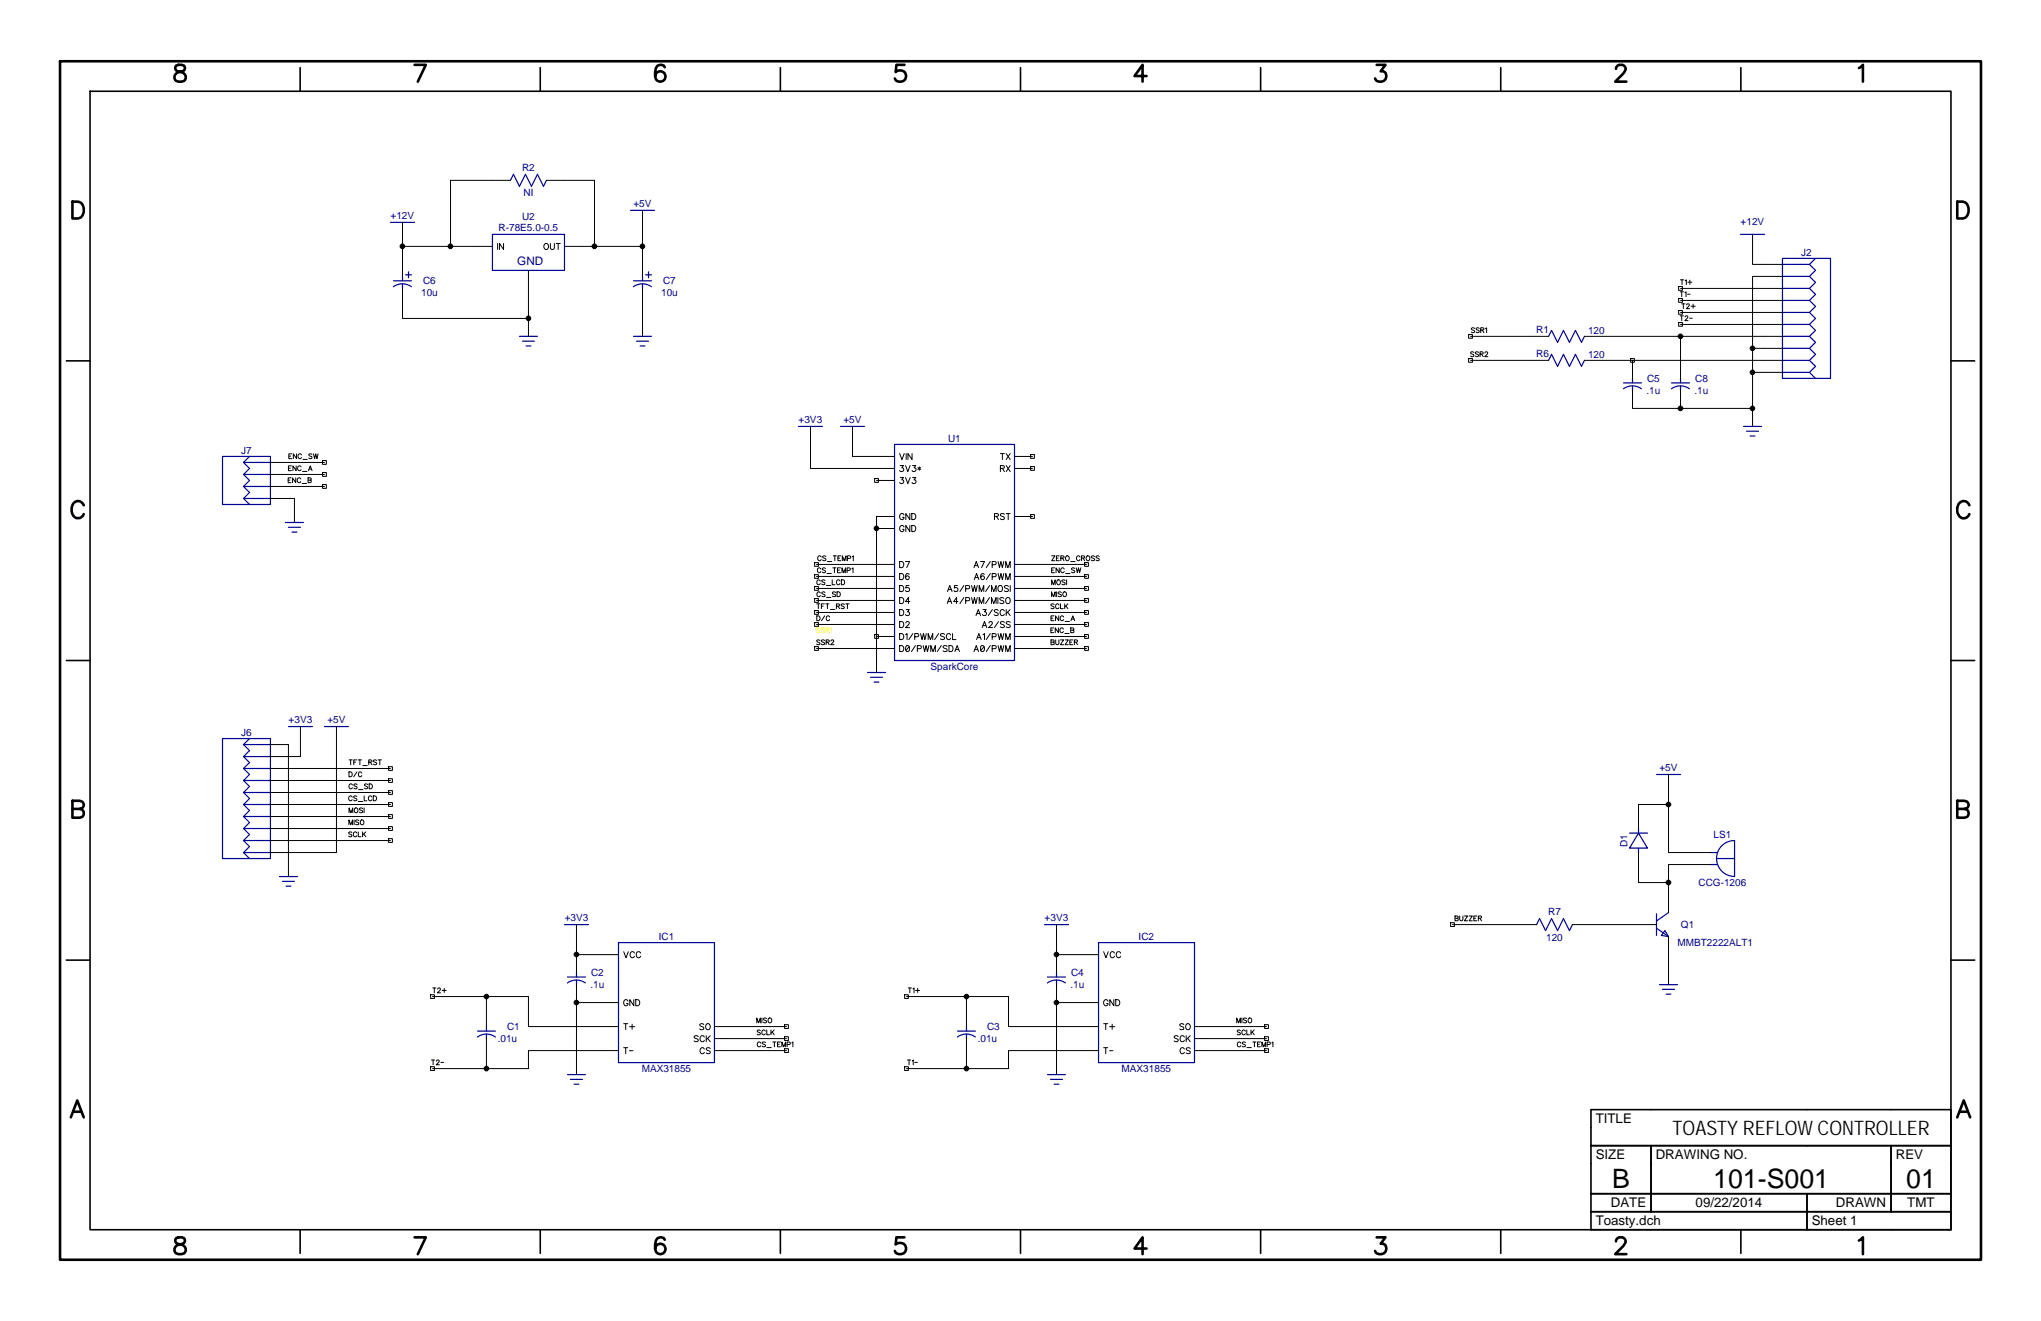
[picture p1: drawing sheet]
<svg xmlns="http://www.w3.org/2000/svg" width="432mm" height="279mm" viewBox="0 0 432 279" stroke-linecap="round" stroke-linejoin="round" font-family="sans-serif">
<path d="M0 0h431.8v279.4h-431.8z" fill="none" stroke="#fff" stroke-width=".21"/>
<g fill="none" stroke="#000" stroke-width=".21">
<path d="M108 38.1h-12.7v14M115.6 38.1h10.2v14M85.2 47v5.1M104.2 52.1h-19v6.4M105.3 51.5v1.3M106.5 51.5v1.3l-.8-1.3v1.3M111.8 57.2v13.9M115.2 51.7l.1-.1a.61 .61 0 0 1 .8 .5 .61 .61 0 0 1-.7 .7 .75 .75 0 0 1-.2-1.1zM116.4 51.5v.9l.4 .4 .4-.2 .1-1.1M117.7 51.5h.8M118.1 51.5v1.3M119.4 52.1h16.5"/>
<path d="M135.9 44.5v14M355.5 59.2h.7M355.9 59.2v1M356.5 59.4l.3-.2v1M357.1 59.7h.8M357.5 59.2v.9M370.8 49.6v6.3h6.3M377.1 58.5h-6.3v15.2M85.2 61v6.4h26.6M135.9 61v10.1M310.7 75.8h.8v.8h-.8zM310.7 70.8h.8v.7h-.8z"/>
<path d="M311.1 76.2h16.5M311.1 71.1h16.5M311.8 74.5l-.2-.1-.4 .1v.3l.6 .2v.3l-.2 .1-.5-.1M312 69.5l-.3-.2-.4 .2 .1 .2 .6 .4-.3 .3-.4-.2M312.8 74.5l-.3-.1-.3 .1v.3l.6 .2v.3l-.3 .1-.4-.1M312.9 69.5l-.2-.2-.4 .2 .1 .2 .5 .4-.2 .3-.4-.2M313.1 74.9l.6-.1 .1-.3-.7-.1v1M313.3 69.8h.6v-.4l-.6-.1v1.1M313.5 74.9l.3 .5M313.6 69.8l.3 .6M314.2 74.7l.1-.3 .4 .2-.6 .8h.7M314.3 69.5l.2-.2v1.1"/>
<path d="M335.2 71.1h20.3v8.9M345 75.8h.8v.8h-.8zM345.4 76.2v3.8M355.1 65.7h.8v.8h-.8zM355.1 68.2h.8v.8h-.8zM355.1 63.1h.8v.8h-.8zM355.1 60.6h.8v.8h-.8zM355.5 66.8h.7M355.5 61.7h.7M355.5 63.5h21.6M355.5 61h21.6M355.8 66.8v1"/>
<path d="M355.8 64.3h.7M355.8 61.7v1M356.1 64.3v1M356.4 61.9l.3-.2v1M356.5 67l.2-.2 .4 .2-.7 .8h.7M356.8 64.5l.2-.2 .4 .2-.6 .8h.7M357 62.2h.6M357.4 67.3h.6M357.8 64.8h.8M358.2 64.3v.9M377.1 78.8h-6.3v7.6M377.1 73.7h-6.3v5.1"/>
<path d="M377.1 76.2h-41.9M377.1 71.1h-21.6M377.1 66.1h-21.6M377.1 68.6h-21.6M57.2 97.8h11.4M61 99h.4M61.1 96.5h.4M61.7 98.5h-.7v1h.7M61.7 96h-.6v1h.6M62.7 98.5v1l-.7-1v1M62.7 96v1l-.6-1v1M63.7 98.8l-.2-.2a.48 .48 0 0 0-.5 .4 .48 .48 0 0 0 .5 .5l.2-.2"/>
<path d="M63.8 96.2a.37 .37 0 0 0-.4-.2 .37 .37 0 0 0-.3 .4v.2a.37 .37 0 0 0 .3 .4 .37 .37 0 0 0 .4-.2M64 99.7h.9M64.1 97.2h.9M65.3 99.5l.3-1 .4 1M65.4 99.2h.5M66 96.1l-.2-.1-.5 .1 .2 .3 .4 .2v.4l-.6-.1M66.3 96l.3 1 .2-1 .3 1 .2-1M68.2 99.9h.8v.9h-.8zM68.2 97.4h.8v.8h-.8zM171.5 90.2v8.9h17.8M180.4 90.2v6.3h8.9M190.3 95.9l.5 1.3 .5-1.3"/>
<path d="M190.5 98.5h.6l-.3 .5a.43 .43 0 0 1 .3 .6 .43 .43 0 0 1-.8-.1M191.6 98.5l.5 1.2 .5-1.2M191.7 95.9v1.3M193 95.9v1.3l-.9-1.3v1.3M193.1 98.5h.6l-.3 .5a.42 .42 0 0 1 .3 .6 .42 .42 0 0 1-.7-.1M194.2 98.9l.6 .4M194.5 98.7v.8M194.8 98.9l-.6 .4M211.6 99.1l.8-.1 .1-.3-.3-.2h-.6v1.2M211.6 95.9h.9M212.1 95.9v1.3M212.1 99.1l.4 .6"/>
<path d="M212.9 95.9l.8 1.3M212.9 98.5l.8 1.2M213.7 95.9l-.8 1.3M213.7 98.5l-.8 1.2M214.6 96.5h3.8M214.6 99.1h3.8M218 96.1h.8v.8h-.8zM218 98.7h.8v.8h-.8zM345.4 82.6v3.8h25.4M355.5 86.4h.1M355.5 82.6v3.8M370.8 86.4v3.8"/>
<path d="M57.2 105.4h5.1v5.1M61 101.6h.3M61.6 101.1h-.6v1h.6M62.6 101.1v1l-.7-1v1M63.6 101.3l-.1-.2a.48 .48 0 0 0-.6 .5 .48 .48 0 0 0 .6 .4l.1-.1M63.9 102.3h1M65.2 101.1l.6 .1v.2l-.2 .2 .2 .1-.1 .3-.5 .1zM65.2 101.6h.4M68.2 102.5h.8v.8h-.8zM68.6 102.9h-11.4M68.6 100.4h-11.4M172.3 119h.8v.8h-.8z"/>
<path d="M172.7 119.4h16.6M173.7 117.8v-.1a.48 .48 0 0 0-.7 .2 .48 .48 0 0 0 .2 .6l.3 .1 .2-.3M174.7 117.7l-.2-.1-.5 .1 .1 .3 .6 .3-.2 .3-.5-.2M175 118.8h1M176.3 117.6h.7M176.6 117.6v1M177.3 118h.4M177.9 117.6h-.6v1h.6M178.2 118.6v-1l.4 1 .4-1v1M179.3 118.1l.6-.1v-.3l-.6-.1v1M180.3 117.8l.2-.2v1M185 101.2h.8v.8h-.8z"/>
<path d="M185.4 111.8h3.9M185.4 101.6h3.9M189.3 109.2h-3.9v33M190.3 118.8h.5a.69 .69 0 0 1 .4 .6 .69 .69 0 0 1-.4 .7h-.5zM190.5 101h.6l-.3 .5a.43 .43 0 0 1 .3 .7 .43 .43 0 0 1-.8-.2M191.2 108.9l-.1-.2a.62 .62 0 0 0-.8 .5 .62 .62 0 0 0 .7 .7l.2-.5h-.3M191.2 111.5v-.2a.61 .61 0 0 0-.9 .3 .61 .61 0 0 0 .5 .8l.4-.2v-.2h-.3M191.6 101l.5 1.3 .5-1.3M191.6 118.8h.8l-.6 1.3M192.5 108.6v1.3l-.9-1.3v1.3M192.5 111.1v1.3l-.9-1.3v1.3M192.9 108.6h.4a.68 .68 0 0 1 .5 .7 .68 .68 0 0 1-.5 .6h-.4z"/>
<path d="M192.9 111.1h.4a.69 .69 0 0 1 .5 .7 .69 .69 0 0 1-.5 .6h-.4zM193.1 101h.6l-.3 .5a.42 .42 0 0 1 .3 .7 .42 .42 0 0 1-.7-.2M206.2 119.6h.6M207.4 118.8h.9l-.6 1.3M209.5 118.8l-.8 1.3M209.9 119.4h.7l.1-.5-.8-.1v1.3M210.4 109.2h.7l.1-.5-.8-.1v1.3M210.8 109.2l.4 .7M211.2 118.8l.3 1.3 .3-1.3 .3 1.3 .3-1.3M212.5 108.8l-.3-.2-.4 .1-.1 .4 .7 .2 .1 .4-.3 .2-.6-.2M212.9 108.6h.8M213.3 108.6v1.3"/>
<path d="M214.6 119.4h15.3M214.6 109.2h3.8M218 108.8h.8v.8h-.8zM222.5 117.6h.7l-.7 1h.7M223.5 118h.4M224.1 117.6h-.6v1h.6M224.4 118h.6l.1-.3-.7-.1v1M224.8 118l.3 .6M225.5 117.7l.1-.1a.5 .5 0 0 1 .6 .4 .5 .5 0 0 1-.5 .6 .6 .6 0 0 1-.2-.9zM226.5 118.8h.9M228.5 117.8l-.1-.1a.48 .48 0 0 0-.6 .2 .48 .48 0 0 0 .1 .6l.3 .1 .3-.3M228.8 118h.6v-.3l-.6-.1v1"/>
<path d="M229.1 118l.4 .6M229.5 119h.8v.8h-.8zM229.9 117.7l.1-.1a.5 .5 0 0 1 .6 .4 .5 .5 0 0 1-.5 .6 .6 .6 0 0 1-.2-.9zM231.6 117.7l-.3-.1-.4 .1 .1 .3 .6 .3-.3 .3-.4-.2M232.6 117.7l-.3-.1-.4 .1 .1 .3 .6 .3-.3 .3-.4-.2M172.3 136.8h.8v.8h-.8zM172.3 121.5h.8v.8h-.8zM172.3 124.1h.8v.8h-.8zM172.3 126.6h.8v.8h-.8zM172.3 131.7h.8v.8h-.8zM172.3 129.1h.8v.8h-.8zM172.7 137.2h16.6"/>
<path d="M172.7 121.9h16.6M172.7 127h16.6M172.7 129.5h16.6M172.7 124.5h16.6M172.7 132.1h16.6M172.8 127.7h.7M172.8 130.3h.3a.54 .54 0 0 1 .4 .5 .54 .54 0 0 1-.4 .5h-.3zM173.1 127.7v1M173.5 135.5l-.6-.1-.1 .3 .5 .2 .1 .3-.4 .2-.2-.2M173.5 122.9l-.3-.3a.57 .57 0 0 0-.4 .6 .57 .57 0 0 0 .4 .5l.3-.3M173.5 125.4a.37 .37 0 0 0-.4-.2 .37 .37 0 0 0-.3 .4l.1 .5 .2 .1 .4-.2M173.7 120.4a.37 .37 0 0 0-.5-.3 .37 .37 0 0 0-.3 .4 .42 .42 0 0 0 .2 .5 .42 .42 0 0 0 .5 0l.1-.1"/>
<path d="M173.8 128.2h.4M174.4 127.7h-.6v1M174.5 135.5l-.6-.1-.1 .3 .5 .2 .1 .3-.4 .2-.2-.2M174.5 130.3l-.7 1M174.5 122.8l-.2-.2-.5 .2 .1 .2 .6 .4-.2 .3-.5-.2M174.5 125.3l-.2-.1-.4 .1 .1 .3 .5 .3-.2 .3-.4-.1M174.6 120.2l-.2-.1-.4 .1 .1 .3 .5 .2v.3l-.2 .1-.4-.1M174.7 127.7h.7M174.8 135.8l.6-.1v-.3l-.6-.1v1.1M174.8 123.8h1M174.9 126.4h.9M175 121.3h.9"/>
<path d="M175 127.7v1M175.1 135.8l.4 .6M175.5 130.5a.37 .37 0 0 0-.4-.2 .37 .37 0 0 0-.3 .4 .41 .41 0 0 0 .1 .5 .41 .41 0 0 0 .6-.1v-.1M175.7 128.9h.9M175.8 135.6l.2-.3 .4 .2-.7 .9h.7M176.1 122.6v1.1h.6M176.2 120.1h.7M176.5 120.1v1M176.8 125.3l-.3-.1-.3 .1v.3l.5 .2 .1 .3-.3 .1-.4-.1M177 128.2h.5l.1-.3-.2-.2h-.4v1M177.1 125.2h.3a.54 .54 0 0 1 .4 .5 .54 .54 0 0 1-.4 .5h-.3zM177.2 120.6h.4"/>
<path d="M177.3 128.2l.3 .5M177.7 122.9a.37 .37 0 0 0-.4-.3 .37 .37 0 0 0-.3 .4 .42 .42 0 0 0 .1 .6 .42 .42 0 0 0 .6-.1v-.1M177.8 120.1h-.6v1h.6M178 122.6h.4a.56 .56 0 0 1 .3 .6 .56 .56 0 0 1-.3 .5h-.4zM178.1 121.1v-1l.4 1 .4-1v1M178.6 127.9l-.2-.2-.4 .1v.3l.4 .1 .2 .4-.4 .1-.3-.1M178.9 127.7h.7M179.2 120.7l.6-.1 .1-.4-.7-.1v1M179.3 127.7v1M180.2 120.3l.3-.2v1M185 134.2h.8v.8h-.8zM185.4 134.6h3.9"/>
<path d="M190.3 136.5h.5a.68 .68 0 0 1 .4 .7 .68 .68 0 0 1-.4 .6h-.5zM190.3 134h.5a.68 .68 0 0 1 .4 .6 .68 .68 0 0 1-.4 .7h-.5zM190.3 131.5h.5a.68 .68 0 0 1 .4 .6 .68 .68 0 0 1-.4 .6h-.5zM190.3 128.9h.5a.68 .68 0 0 1 .4 .7 .68 .68 0 0 1-.4 .6h-.5zM190.3 126.4h.5a.68 .68 0 0 1 .4 .6 .68 .68 0 0 1-.4 .7h-.5zM190.3 123.8h.5a.68 .68 0 0 1 .4 .7 .68 .68 0 0 1-.4 .6h-.5zM190.3 121.3h.5a.69 .69 0 0 1 .4 .7 .69 .69 0 0 1-.4 .6h-.5zM191.6 134.3l.3-.3v1.3M191.6 131.8l.2-.3h.3l.3 .3-.8 .9h.8M191.7 128.9h.7l-.4 .5a.42 .42 0 0 1 .3 .7 .42 .42 0 0 1-.7-.1M191.8 136.6l.1-.1a.66 .66 0 0 1 .5 .7 .66 .66 0 0 1-.5 .6 .8 .8 0 0 1-.1-1.2zM192.3 123.8h-.6l-.1 .6a.45 .45 0 0 1 .7 0 .45 .45 0 0 1-.1 .7 .45 .45 0 0 1-.6-.2"/>
<path d="M192.3 121.5v-.1a.63 .63 0 0 0-.8 .4 .63 .63 0 0 0 .4 .8 .4 .4 0 0 0 .5-.4 .4 .4 0 0 0-.4-.4 .4 .4 0 0 0-.4 .4M192.4 136.8l-.8 .8M192.5 127.2h-.9l.6-.8v1.3M193.1 134l-.8 1.3M193.5 134.7l.7-.1 .1-.5-.8-.1v1.3M193.7 136.5l-.9 1.3M194.1 137.2h.7l.1-.4-.3-.3h-.5v1.3M194.8 134l.3 1.3 .3-1.3 .3 1.3 .3-1.3M195.3 136.5l.3 1.3 .3-1.3 .3 1.3 .3-1.3M196.4 135.3v-1.3l.4 1.3 .5-1.3v1.3M196.9 137.8v-1.3l.5 1.3 .5-1.3v1.3M198.6 134l-.9 1.3"/>
<path d="M199.1 136.5l-.8 1.3M199.8 134.2l-.1-.1a.53 .53 0 0 0-.7 .2l.8 .6v.2l-.3 .2-.5-.2M200.4 136.7l-.1-.1a.53 .53 0 0 0-.8 .2l.9 .7v.1l-.3 .2-.6-.2M200.4 127.7l.5-1.3 .5 1.3M200.4 125.1l.5-1.3 .5 1.3M200.6 127.2h.6M200.6 124.7h.7M200.8 136.5h.4a.68 .68 0 0 1 .4 .7 .68 .68 0 0 1-.4 .6h-.4zM201.1 134.3a.47 .47 0 0 0-.5-.3 .47 .47 0 0 0-.4 .5 .53 .53 0 0 0 .2 .7 .53 .53 0 0 0 .7-.1v-.1M201.5 134v1.3h.7M202 137.8l.5-1.3 .5 1.3M202.2 137.4h.6"/>
<path d="M202.5 123.8h-.5l-.1 .6a.45 .45 0 0 1 .7 0 .45 .45 0 0 1-.1 .7 .45 .45 0 0 1-.7-.2M202.7 127.2h-.9l.6-.8v1.3M203.9 126.4l-.8 1.3M203.9 123.8l-.8 1.3M204.3 127.1l.7-.1 .1-.5-.8-.1v1.3M204.3 124.5h.7l.1-.5-.8-.2v1.3M205.5 126.4l.3 1.3 .4-1.3 .3 1.3 .3-1.3M205.5 123.8l.3 1.3 .4-1.3 .3 1.3 .3-1.3M206.1 120.1l.4-1.3 .5 1.3M206.1 137.8l.4-1.3 .5 1.3M206.1 122.6l.5-1.3 .5 1.3M206.2 137.4h.6"/>
<path d="M206.3 122.2h.6M206.5 130.2l.5-1.3 .5 1.3M206.6 135.3l.5-1.3 .5 1.3M206.7 129.8h.6M206.8 134.9h.6M207.2 127.7v-1.3l.4 1.3 .5-1.3v1.3M207.2 125.1v-1.3l.4 1.3 .5-1.3v1.3M207.6 136.6l.2-.1a.66 .66 0 0 1 .5 .7 .66 .66 0 0 1-.5 .6l-.3-.2zM207.8 132.7l.5-1.2 .5 1.2M208 128.9h.6l-.3 .5a.42 .42 0 0 1 .3 .7 .42 .42 0 0 1-.7-.1M208 134.3l.3-.3v1.3M208 132.3h.6"/>
<path d="M208.2 121.5v-.1a.63 .63 0 0 0-.8 .4 .63 .63 0 0 0 .5 .8 .4 .4 0 0 0 .4-.4 .4 .4 0 0 0-.4-.4 .4 .4 0 0 0-.4 .4M208.2 136.8l-.7 .8M209.2 131.8l.1-.3h.4l.3 .3-.9 .9h.9M209.4 126.4l-.9 1.3M209.4 123.8l-.9 1.3M209.5 134l-.8 1.3M209.5 121.3l-.8 1.3M209.5 136.5l-.8 1.3M209.8 127.7v-1.3l.4 1.3 .5-1.3v1.3M209.8 125.1v-1.3l.4 1.3 .5-1.3v1.3M209.9 134.7l.7-.1 .1-.5-.8-.1v1.3M209.9 122l.7-.1 .1-.5-.8-.1v1.3"/>
<path d="M209.9 137.2h.7l.2-.4-.3-.3h-.6v1.3M210 128.9l-.9 1.3M211.1 126.4v1.3M211.2 134l.3 1.3 .3-1.3 .3 1.3 .3-1.3M211.2 121.3l.3 1.3 .3-1.3 .3 1.3 .3-1.3M211.2 136.5l.3 1.3 .3-1.3 .3 1.3 .3-1.3M211.2 129.1l-.3-.2-.6 .2 .2 .3 .7 .4v.2l-.3 .2-.6-.2M211.2 131.5l-.8 1.2M211.4 123.9a.6 .6 0 0 1 .7 .6 .6 .6 0 0 1-.7 .6l-.3-.4zM212.4 126.6l-.3-.2-.6 .2 .1 .3 .8 .4v.2l-.3 .2-.6-.2M212.5 129.2a.47 .47 0 0 0-.5-.3 .47 .47 0 0 0-.4 .5 .59 .59 0 0 0 .3 .8l.4-.1 .2-.2M212.5 131.7l-.3-.2h-.4l-.1 .4 .7 .3 .1 .4-.3 .1-.6-.1"/>
<path d="M212.8 135.3v-1.3l.4 1.3 .5-1.3v1.3M212.8 120.1v-1.3l.4 1.3 .5-1.3v1.3M212.8 122.6v-1.3l.4 1.3 .5-1.3v1.3M212.8 137.8v-1.3l.4 1.3 .5-1.3v1.3M212.9 126.6l.1-.2a.6 .6 0 0 1 .7 .6 .6 .6 0 0 1-.7 .6l-.2-.4zM212.9 128.9v1.3M213.2 129.5l.5 .7M213.3 124l-.3-.2-.5 .2 .1 .3 .7 .5v.1l-.3 .2-.5-.2M213.7 131.7l-.1-.2a.53 .53 0 0 0-.7 .2l.8 .7v.2l-.3 .1-.5-.1M213.7 123.8v1.3M213.7 128.9l-.8 .9M214.6 137.2h15.3"/>
<path d="M214.6 121.9h15.3M214.6 127h15.3M214.6 129.5h15.3M214.6 124.5h15.3M214.6 132.1h15.3M214.6 134.6h15.3M222.3 133.3h.4M222.4 130.7h.4M222.4 135.3l.6 .1v.3l-.2 .1 .2 .2-.1 .3-.5 .1zM222.4 135.8h.4M222.5 126.2v-1l.3 1 .4-1v1M222.5 123.7v-1.1l.4 1.1 .3-1.1v1.1"/>
<path d="M222.5 120.6h.4M222.9 132.8h-.6v1h.6M223 130.3h-.6v1h.6M223 127.9l-.2-.2-.4 .1v.3l.4 .1 .2 .4-.4 .1-.3-.1M223.1 120.1h-.6v1h.6M223.4 135.3v.9l.2 .2 .4-.2v-.9M223.5 125.2v1M223.7 122.8l.1-.1a.5 .5 0 0 1 .6 .4 .5 .5 0 0 1-.5 .6 .6 .6 0 0 1-.2-.9zM223.9 132.8v1l-.7-1v1M224 130.3v1l-.7-1v1M224 128a.37 .37 0 0 0-.4-.3 .37 .37 0 0 0-.3 .4 .42 .42 0 0 0 .2 .6 .42 .42 0 0 0 .5-.1v-.1M224.1 120.1v1l-.7-1v1"/>
<path d="M224.3 135.3h.7l-.7 1.1h.7M224.4 127.7v1h.6M224.5 125.3l-.2-.1-.4 .1 .1 .3 .5 .3-.2 .3-.4-.1M225 125.3v-.1a.45 .45 0 0 1 .6 .5 .45 .45 0 0 1-.6 .4zM225 133.1l-.2-.3a.48 .48 0 0 0-.6 .5 .48 .48 0 0 0 .6 .5l.2-.2M225 130.5a.37 .37 0 0 0-.4-.2 .37 .37 0 0 0-.3 .4 .41 .41 0 0 0 .1 .5 .41 .41 0 0 0 .6-.1v-.1M225.1 120.4v-.2a.48 .48 0 0 0-.7 .2 .48 .48 0 0 0 .2 .7h.3l.2-.2M225.3 127.7v1M225.3 134h.9M225.3 122.8l-.2-.2-.4 .1v.3l.6 .3v.2l-.2 .2-.4-.2M225.3 131.4h1M225.3 135.3h.7l-.7 1.1h.7"/>
<path d="M225.4 121.3h1M225.5 128.2l.4 .5M225.7 122.6v1.1M225.9 127.7l-.6 .7M226.3 135.8h.4M226.5 132.8l.7 .1v.3l-.3 .1 .3 .2-.1 .3h-.6zM226.5 133.3h.4M226.6 131.3l.4-1 .4 1M226.7 130.9h.5M227 135.3h-.7v1.1h.7M227.3 135.8l.6-.1v-.3l-.6-.1v1.1M227.4 120.2l-.3-.1-.3 .1v.3l.5 .2 .1 .3-.3 .1-.4-.1"/>
<path d="M227.6 135.8l.4 .6M227.7 120.1l.2 1 .3-1 .2 1 .3-1M229.5 136.8h.8v.8h-.8zM229.5 126.6h.8v.8h-.8zM229.5 129.1h.8v.8h-.8zM229.5 124.1h.8v.8h-.8zM229.5 134.2h.8v.8h-.8zM229.5 131.7h.8v.8h-.8zM229.5 121.5h.8v.8h-.8zM57.2 157.5h3.8v27.9M63.6 153.7v6.3h-6.4M71.2 153.7v26.6h-14"/>
<path d="M73.8 174.4v-1l.4 1 .4-1v1M73.8 163.3h.4a.56 .56 0 0 1 .3 .5 .56 .56 0 0 1-.3 .5h-.4zM73.9 160.7h.6M73.9 171.9v-1l.4 1 .3-1v1M74.2 160.7v1.1M74.4 176.1l-.2-.1h-.4l.1 .4 .4 .1 .1 .3-.4 .2-.2-.2M74.5 168.6l-.1-.1a.48 .48 0 0 0-.6 .1 .48 .48 0 0 0 .2 .7l.3 .1 .2-.3M74.5 166.1v-.2a.48 .48 0 0 0-.7 .2 .48 .48 0 0 0 .2 .7h.3l.2-.2M74.8 161.2h.4M74.9 173.4v1M75 171l.1-.1a.46 .46 0 0 1 .6 .5 .46 .46 0 0 1-.7 .4zM75.5 160.7h-.7v1.1"/>
<path d="M75.5 163.3l-.7 1M75.5 176.2l-.1-.2a.48 .48 0 0 0-.7 .5 .48 .48 0 0 0 .7 .4l.1-.2M75.5 168.5l-.3-.2-.4 .2 .1 .2 .6 .4-.3 .3-.4-.2M75.5 165.9l-.2-.1-.4 .1 .1 .3 .5 .3-.2 .3-.4-.1M75.8 160.7h.7M75.8 176v1h.6M75.8 169.5h.9M75.9 167h.9M75.9 173.6l-.3-.2-.3 .1v.3l.4 .1 .2 .4-.4 .1-.3-.1M76.1 160.7v1.1M76.3 173.6a.44 .44 0 0 1 .7 .3 .44 .44 0 0 1-.7 .4zM76.5 163.5l-.3-.3a.57 .57 0 0 0-.4 .6 .57 .57 0 0 0 .4 .5l.3-.3"/>
<path d="M76.7 176v1M76.7 171l-.2-.1-.5 .1 .1 .3 .6 .3-.2 .3-.5-.1M76.8 161.9h.9M76.9 176.4l.5 .6M77 170.9v1M77 168.3v1.1h.6M77.4 176l-.7 .6M77.8 165.9l-.3-.1-.3 .1v.3l.5 .2 .1 .3-.3 .1-.4-.1M78 161.2h.6l.1-.4-.7-.1v1.1M78.1 165.8h.3a.56 .56 0 0 1 .4 .5 .56 .56 0 0 1-.4 .5h-.3zM78.4 161.2l.3 .6M78.7 168.6l-.1-.1a.48 .48 0 0 0-.7 .1 .48 .48 0 0 0 .2 .7l.3 .1 .3-.3"/>
<path d="M79 168.3h.3a.55 .55 0 0 1 .4 .6 .55 .55 0 0 1-.4 .5h-.3zM79.7 160.9l-.3-.2-.4 .2 .1 .2 .6 .4-.3 .3-.4-.2M80 160.7h.7M80.3 160.7v1.1M82.2 174.8h.8v.8h-.8zM82.2 177.4h.8v.8h-.8zM82.2 172.3h.8v.8h-.8zM82.2 169.8h.8v.8h-.8zM82.2 167.2h.8v.8h-.8zM82.2 164.7h.8v.8h-.8zM82.2 162.2h.8v.7h-.8zM82.6 175.2h-25.4"/>
<path d="M82.6 177.8h-25.4M82.6 172.7h-25.4M82.6 170.2h-25.4M82.6 167.6h-25.4M82.6 165.1h-25.4M82.6 162.5h-25.4M346.6 175.2v-5h6.4v10.1h8.9M353 163.8v6.4M122 195.6v10.1M223.5 195.6v10.1M306.9 195.2h.8v.8h-.8zM307.3 195.6h17.8"/>
<path d="M307.8 193.7l.7 .1v.2l-.2 .2 .2 .2-.1 .3-.6 .1zM307.8 194.2h.5M308.8 193.7v.8l.3 .3 .4-.2v-.9M309.8 193.7h.7l-.7 1.1h.7M310.8 193.7h.7l-.7 1.1h.7M311.8 194.2h.4M312.4 193.7h-.6v1.1h.6M312.8 194.2h.5l.1-.4-.6-.1v1.1M313.1 194.2l.3 .6M332.7 195.6h17.8M346.6 180.3v6.4h6.4v6.3M353 198.1v10.2"/>
<path d="M361.9 182.9h-8.9v3.8M91.1 210.4h.8v.8h-.8zM91.5 210.8h11.4M91.5 209h.7M91.9 209v1M92.6 209.2l.2-.2 .4 .2-.7 .8h.7M93.5 209.5h.9M94 209v.9M102.9 219.7v6.3h8.9v-3.8h19.1M122 201.9h8.9M122 208.3v3.7M122 212h.1"/>
<path d="M130.9 212h-8.9v15.3M130.9 217.1h-19.1v-6.3h-8.9v6.3M132 216.5h.8M132 201.3l.4 1.3 .5-1.3M132.4 216.5v1.3M132.9 211.8l-.2-.3a.6 .6 0 0 0-.8 .6 .6 .6 0 0 0 .8 .6l.2-.5h-.4M133.2 217.1h1.1M133.7 216.6v1.1M134.1 211.4v1.3l-.9-1.3v1.3M134.2 201.6v-.1a.6 .6 0 0 0-.9 .2 .6 .6 0 0 0 .3 .8l.3 .1 .3-.4M134.5 211.4h.4a.69 .69 0 0 1 .5 .7 .69 .69 0 0 1-.5 .6h-.4zM135.5 201.6v-.1a.61 .61 0 0 0-.9 .3 .61 .61 0 0 0 .5 .8l.4-.4"/>
<path d="M147.7 219.2l-.1-.1a.53 .53 0 0 0-.8 .2l.9 .7v.2l-.3 .1-.5-.1M148.9 216.7l-.3-.2-.6 .2 .2 .3 .7 .3v.3l-.2 .2h-.3l-.4-.2M149 219.4a.47 .47 0 0 0-.5-.3 .47 .47 0 0 0-.4 .4 .53 .53 0 0 0 .2 .7 .53 .53 0 0 0 .6 0l.1-.2M149.4 219.1v1.2M149.5 216.6a.6 .6 0 0 1 .8 .6 .6 .6 0 0 1-.8 .5l-.2-.4zM149.7 219.6l.6 .7M150.3 219.1l-.9 .8M151.2 217.1h15.2M151.2 219.7h15.2M160.1 216.3v-1l.4 1 .4-1v1M160.9 218l-.3-.2-.3 .1v.3l.4 .2 .2 .3-.5 .2-.2-.2M161.2 215.3v1"/>
<path d="M161.9 218.1a.37 .37 0 0 0-.4-.3 .37 .37 0 0 0-.3 .4 .42 .42 0 0 0 .1 .6 .42 .42 0 0 0 .6-.1v-.1M162.2 215.5l-.3-.2-.4 .2 .1 .2 .6 .3-.3 .3-.4-.1M162.2 217.8v1.1h.6M162.6 215.5l.1-.1a.46 .46 0 0 1 .6 .5 .46 .46 0 0 1-.7 .3zM163.1 217.8v1.1M163.4 218.3l.4 .6M163.8 217.8l-.7 .7M166 216.7h.8v.8h-.8zM166 219.3h.8v.8h-.8zM191.4 210.4h.8v.8h-.8zM191.8 210.8h12.7M192.2 209h.6"/>
<path d="M192.5 209v1M193.1 209.2l.3-.2v1M193.7 209.5h.9M194.1 209v.9M204.5 219.7v6.3h8.9v-3.8h19M223.5 212h.1M223.5 208.3v3.7M223.5 201.9h8.9M232.4 212h-8.9v15.3M232.4 217.1h-19v-6.3h-8.9v6.3M233.5 201.3l.5 1.3 .5-1.3M233.5 216.5h.9"/>
<path d="M233.9 216.5v1.3M234.4 211.8a.48 .48 0 0 0-.5-.4 .48 .48 0 0 0-.4 .5 .62 .62 0 0 0 .6 .8l.3-.5h-.3M234.7 217.1h1.1M235.3 216.6v1.1M235.6 211.4v1.3l-.8-1.3v1.3M235.8 201.6l-.1-.1a.6 .6 0 0 0-.8 .2 .6 .6 0 0 0 .2 .8l.4 .1 .3-.4M236.1 211.4h.4a.69 .69 0 0 1 .4 .7 .69 .69 0 0 1-.4 .6h-.4zM237.1 201.6l-.1-.1a.56 .56 0 0 0-.9 .4 .56 .56 0 0 0 .9 .5l.1-.2M249.3 219.2l-.1-.1a.53 .53 0 0 0-.8 .2l.9 .7v.2l-.3 .1-.6-.1M250.4 216.7l-.3-.2-.5 .2 .1 .3 .6 .3 .1 .1-.1 .3-.4 .1-.3-.2M250.6 219.4a.47 .47 0 0 0-.6-.3 .47 .47 0 0 0-.3 .4 .53 .53 0 0 0 .1 .7 .53 .53 0 0 0 .7 0l.1-.2M251 216.7l.1-.1a.62 .62 0 0 1 .8 .5 .62 .62 0 0 1-.7 .7 .76 .76 0 0 1-.2-1.1z"/>
<path d="M251 219.1v1.2M251.3 219.6l.5 .7M251.8 219.1l-.8 .8M252.7 217.1h15.2M252.7 219.7h15.2M261.6 216.3v-1l.4 1 .4-1v1M262.4 218l-.2-.2-.4 .1v.3l.4 .2 .2 .3-.4 .2-.3-.2M262.7 215.3v1M263.5 218.1a.37 .37 0 0 0-.5-.3 .37 .37 0 0 0-.3 .4 .42 .42 0 0 0 .2 .6 .42 .42 0 0 0 .5-.1l.1-.1M263.7 215.5l-.2-.2-.4 .1v.3l.6 .2v.3l-.2 .1-.4-.1M263.8 217.8v1.1h.6M264.1 215.5a.45 .45 0 0 1 .7 .3 .45 .45 0 0 1-.7 .4z"/>
<path d="M264.7 217.8v1.1M264.9 218.3l.4 .6M265.3 217.8l-.6 .7M267.5 216.7h.9v.8h-.9zM267.5 219.3h.9v.8h-.9zM91.1 225.6h.8v.8h-.8zM91.3 224.2h.7M91.5 226h11.4M91.6 224.2v1M92.3 224.5l.2-.3 .4 .2-.6 .8h.7M93.3 224.7h.6M132 221.6h.8"/>
<path d="M132.4 221.6v1.3M133.2 222.2h.7M149 221.9a.47 .47 0 0 0-.5-.3 .47 .47 0 0 0-.4 .5 .53 .53 0 0 0 .2 .7 .53 .53 0 0 0 .6-.1l.1-.1M150.3 221.8l-.2-.1a.51 .51 0 0 0-.7 .1l.1 .3 .8 .4v.2l-.3 .2-.6-.2M151.2 222.2h15.2M161 220.6l-.2-.2a.46 .46 0 0 0-.6 .5 .46 .46 0 0 0 .7 .4l.1-.1M161.9 220.5l-.2-.1-.4 .1 .1 .3 .3 .1 .2 .4-.4 .1-.3-.1M162.2 221.6h1M163.5 220.4h.7M163.8 220.4v1M164.5 220.9h.4M165.1 220.4h-.6v1h.6"/>
<path d="M165.4 221.4v-1l.4 1 .4-1v1M166 221.8h.8v.8h-.8zM166.5 220.9h.6l.1-.4-.7-.1v1M167.5 220.6l.2-.2v1M191.4 225.6h.8v.8h-.8zM191.8 226h12.7M192 224.2h.7M192.3 224.2v1M193 224.4l.2-.2v1M193.5 224.7h.6M233.5 221.6h.9M233.9 221.6v1.3"/>
<path d="M234.7 222.2h.7M250.6 221.9a.47 .47 0 0 0-.6-.3 .47 .47 0 0 0-.3 .5 .53 .53 0 0 0 .1 .7 .53 .53 0 0 0 .7-.1l.1-.1M251.8 221.8l-.1-.1a.53 .53 0 0 0-.8 .2l.9 .6v.2l-.3 .2-.5-.2M252.7 222.2h15.2M262.5 220.6l-.1-.2a.46 .46 0 0 0-.6 .5 .46 .46 0 0 0 .6 .4l.1-.1M263.5 220.5l-.3-.1-.3 .1v.3l.5 .2 .1 .3-.3 .1-.4-.1M263.8 221.6h.9M265 220.4h.7M265.4 220.4v1M266 220.9h.4M266.7 220.4h-.7v1h.7M267 221.4v-1l.4 1 .4-1v1"/>
<path d="M267.5 221.8h.9v.8h-.9zM268.1 220.9h.5l.1-.4-.6-.1v1M269.1 220.6l.2-.2v1"/>
</g>
<path d="M173.4 132.9l-.3-.1-.4 .1 .1 .3 .6 .3v.2l-.5 .1-.2-.1M174.4 132.9l-.3-.1-.4 .1 .1 .3 .6 .3v.2l-.5 .1-.2-.1M174.7 133.3l.6-.1v-.3l-.6-.1v1M175 133.3l.4 .5M175.7 133l.2-.2v1" fill="none" stroke="#ff0" stroke-width=".21"/>
<g fill="#000" stroke="#000" stroke-width=".21">
<circle cx="85.1" cy="52.1" r=".49"/>
<circle cx="95.3" cy="52.1" r=".49"/>
<circle cx="125.8" cy="52.1" r=".5"/>
<circle cx="135.9" cy="52.1" r=".49"/>
<circle cx="111.8" cy="67.3" r=".49"/>
<circle cx="355.5" cy="71.1" r=".49"/>
<circle cx="370.8" cy="78.8" r=".49"/>
<circle cx="370.8" cy="73.7" r=".49"/>
<circle cx="355.5" cy="86.4" r=".49"/>
<circle cx="370.8" cy="86.4" r=".49"/>
<circle cx="185.4" cy="111.8" r=".49"/>
<circle cx="353" cy="170.2" r=".49"/>
<circle cx="353" cy="186.7" r=".5"/>
<circle cx="102.9" cy="210.8" r=".49"/>
<circle cx="122" cy="212" r=".49"/>
<circle cx="122" cy="201.9" r=".49"/>
<circle cx="204.5" cy="210.8" r=".49"/>
<circle cx="223.5" cy="212" r=".49"/>
<circle cx="223.5" cy="201.9" r=".49"/>
<circle cx="102.9" cy="226" r=".49"/>
<circle cx="204.5" cy="226" r=".49"/>
</g>
<g fill="none" stroke="#000096" stroke-width=".25">
<path d="M115.6 38.1l-.6 1.3-1.3-2.5-1.3 2.5-1.2-2.5-1.3 2.5-1.3-2.5-.6 1.2M82.6 47h5.1M83.2 59.4h3.9M85.2 58.5v.9M85.8 58.1h1.3M86.4 57.5v1.3M104.2 49.6h15.2v7.6h-15.2zM133.4 44.5h5.1M134 59.4h3.8M135.9 58.5v.9M136.6 58.1h1.2M137.2 57.5v1.3"/>
<path d="M368.2 49.6h5.1M377.1 54.7h10.2v25.3h-10.2zM382.8 55.9l1.3 1.3-1.3 1.3h-5.7M382.8 58.5l1.3 1.2-1.3 1.3h-5.7M384.1 54.7l-1.3 1.2h-5.7M83.2 60.6a3.3 3.3 0 0 1 3.8 0M85.2 60v1M109.9 71.1h3.8M110.5 72.2h2.6M111.3 73.2h1M134 60.6a3.3 3.3 0 0 1 3.8 0M134 71.1h3.8"/>
<path d="M134.7 72.2h2.5M135.4 73.2h1M135.9 60v1M327.6 71.1l.7-1.2 1.2 2.5 1.3-2.5 1.2 2.5 1.3-2.5 1.3 2.5 .6-1.3M335.2 76.2l-.6 1.3-1.3-2.5-1.3 2.5-1.2-2.5-1.3 2.5-1.2-2.5-.7 1.2M382.8 61l1.3 1.3-1.3 1.2h-5.7M382.8 63.5l1.3 1.3-1.3 1.3h-5.7M382.8 66.1l1.3 1.3-1.3 1.2h-5.7M382.8 68.6l1.3 1.3-1.3 1.2h-5.7M382.8 71.1l1.3 1.3-1.3 1.3h-5.7M382.8 73.7l1.3 1.3-1.3 1.2h-5.7M382.8 76.2l1.3 1.3-1.3 1.3h-5.7"/>
<path d="M382.8 78.8l1.3 1.2M47.1 96.5h10.1v10.2h-10.1zM51.5 97.8l1.3 1.3-1.3 1.3M51.5 97.8h5.7M52.8 96.5l-1.3 1.3M168.9 90.2h5.1M177.8 90.2h5.1M189.3 94h25.3v45.7h-25.3zM343.5 82.2a3.3 3.3 0 0 1 3.8 0M343.5 81h3.8M345.4 80v1M345.4 81.6v1"/>
<path d="M353.6 82.2a3.3 3.3 0 0 1 3.8 0M353.6 81h3.8M355.5 80v1M355.5 81.6v1M368.9 90.2h3.8M369.5 91.2h2.5M370.3 92.2h1M51.5 100.4l1.3 1.2-1.3 1.3M51.5 100.4h5.7M51.5 102.9l1.3 1.3-1.3 1.2M51.5 102.9h5.7M51.5 105.4l1.3 1.3"/>
<path d="M51.5 105.4h5.7M60.4 110.5h3.8M61 111.5h2.6M61.8 112.5h1M47.1 156.2h10.1v25.4h-10.1zM51.5 157.5l1.3 1.2-1.3 1.3M51.5 157.5h5.7M52.8 156.2l-1.3 1.3M61 153.7h5.1M68.6 153.7h5.1M183.5 142.2h3.8M184.2 143.3h2.5"/>
<path d="M184.9 144.3h1M51.5 160l1.3 1.3-1.3 1.2M51.5 160h5.7M51.5 162.5l1.3 1.3-1.3 1.3M51.5 162.5h5.7M51.5 165.1l1.3 1.2-1.3 1.3M51.5 165.1h5.7M51.5 167.6l1.3 1.3-1.3 1.3M51.5 167.6h5.7M51.5 170.2l1.3 1.2-1.3 1.3M51.5 170.2h5.7M51.5 172.7l1.3 1.3-1.3 1.2"/>
<path d="M51.5 172.7h5.7M51.5 175.2l1.3 1.3-1.3 1.3M51.5 175.2h5.7M51.5 177.8l1.3 1.2-1.3 1.3M51.5 177.8h5.7M344.7 176.2h3.9M346.6 176.2l2 3.2h-3.9zM346.6 175.2v1M346.6 179.4v.9M350.5 163.8h5M364.3 178.9a3.8 3.8 0 0 1 2.6-1.1v7.6a3.8 3.8 0 0 1-3.5-2.4 3.8 3.8 0 0 1 .9-4.1zM51.5 180.3l1.3 1.3"/>
<path d="M51.5 180.3h5.7M59.1 185.4h3.8M59.8 186.4h2.5M60.5 187.4h1M119.4 195.6h5.1M130.9 199.4h20.3v25.3h-20.3zM221 195.6h5.1M232.4 199.4h20.3v25.3h-20.3zM325.1 195.6l.6-1.3 1.3 2.5 1.3-2.5 1.2 2.5 1.3-2.5 1.2 2.5 .7-1.2M350.5 196.3l2.5 1.8M350.5 193.3v4.5M352.2 196.8l.8 1.3-1.5-.3z"/>
<path d="M353 193l-2.5 1.8M361.9 180.3h1.4M361.9 182.9h1.4M363.2 181.6h3.8M101 219.4a3.1 3.1 0 0 1 3.8 0M101 218.1h3.8M102.9 217.1v1M102.9 218.7v1M120 207.9a3.3 3.3 0 0 1 3.8 0M120.1 206.7h3.8M122 205.7v1M122 207.3v1"/>
<path d="M202.5 219.3a3.3 3.3 0 0 1 3.9 0M202.6 218.1h3.8M204.5 217.1v1M204.5 218.7v1M221.6 207.9a3.3 3.3 0 0 1 3.8 0M221.6 206.7h3.8M223.5 205.7v1M223.5 207.3v1M351.1 208.3h3.8M351.7 209.3h2.6M352.5 210.3h1M120.1 227.3h3.8"/>
<path d="M120.7 228.3h2.5M121.5 229.3h1M221.6 227.3h3.8M222.2 228.3h2.6M223 229.3h1"/>
</g>
<g fill="none" stroke="#000" stroke-width=".34">
<path d="M19 19.3h393.8v240.8h-393.8zM63.5 14.3v5M114.3 14.3v5M165.1 14.3v5M215.9 14.3v5M266.7 14.3v5M317.5 14.3v5M368.3 14.3v5M14 76.3h5.1M412.7 76.3h5.1M14 139.7h5.1M412.7 139.7h5.1"/>
<path d="M14 203.1h5M412.7 203.1h5.1M349.3 246.1v6.4h33v7.6M382.3 242.3h17.8v3.8M400.1 242.3v14M412.8 242.3h-76.2v17.8h76.1l.1-25.4h-76.2v7.6h12.7v14M412.8 252.5h-76.2M412.8 256.3h-76.2M63.5 260.1v5M114.3 260.1v5M165.1 260.1v5M215.9 260.1v5"/>
<path d="M266.7 260.1v5M317.5 260.1v5M368.3 260.1v5"/>
</g>
<g fill="none" stroke="#000" stroke-width=".55">
<path d="M12.7 13h406.4v253.4h-406.4zM37.3 13.9a.72 .72 0 0 0 .3 1.2 1.63 1.63 0 0 1 1.7 1 .92 .92 0 0 1-.9 1.2h-.6a1.02 1.02 0 0 1-.9-1.1 1.02 1.02 0 0 1 1-1l.7-.1a.72 .72 0 0 0 .3-1.2l-.5-.2zM87.7 13.7h2.4l-1.7 3.6M140.6 14.2a1.05 1.05 0 0 0-1.5-.3 3.2 3.2 0 0 0-.3 2.9 1.1 1.1 0 0 0 1.7 .1 1.1 1.1 0 0 0-.4-1.8 1.1 1.1 0 0 0-1.5 1M191.3 13.7h-1.6l-.2 1.5a1.26 1.26 0 0 1 1.9 0 1.26 1.26 0 0 1-.3 1.9 1.26 1.26 0 0 1-1.8-.5M242.6 16.1h-2.6l1.7-2.4v3.6M291.3 13.7h1.8l-1 1.4a1.14 1.14 0 0 1 1.2 1.3 1.14 1.14 0 0 1-1.5 .9l-.5-.2-.4-.5M341.9 14.6a.88 .88 0 0 1 .7-.9h.6a.87 .87 0 0 1 .5 1.4l-2 2.2h2.4M393.3 14.4l.8-.7v3.6M15.3 42.7h1.2a1.93 1.93 0 0 1 .9 3l-.4 .3-.5 .2h-1.2zM414.1 42.7h1.2a1.9 1.9 0 0 1 1.2 1.7 1.9 1.9 0 0 1-1.2 1.8h-1.2zM17.7 106.9a1.32 1.32 0 0 0-1.5-.9 1.32 1.32 0 0 0-1 1.4 1.64 1.64 0 0 0 1.7 2.2l.6-.5 .2-.4"/>
<path d="M416.6 106.9a1.32 1.32 0 0 0-1.5-.9 1.32 1.32 0 0 0-1 1.4 1.69 1.69 0 0 0 1.5 2.2l.5-.2 .5-.7M15.3 169.4h1.6a.9 .9 0 0 1 .8 1l-.3 .5-.5 .2a.93 .93 0 0 1 .9 .9 .93 .93 0 0 1-.9 1h-1.6zM15.3 171.1h1.6M414.1 169.4h1.5a.9 .9 0 0 1 .9 1l-.4 .5-.5 .2a.93 .93 0 0 1 .9 .9 .93 .93 0 0 1-.9 1h-1.5zM414.1 171.1h1.5M15 236.3l1.3-3.6 1.4 3.6M15.5 235.1h1.7M414.1 236.3l1.4-3.6 1.3 3.6M414.6 235.1h1.7M37.3 261.9a.72 .72 0 0 0 .3 1.2 1.63 1.63 0 0 1 1.7 1 .92 .92 0 0 1-.9 1.2h-.6a1.02 1.02 0 0 1-.9-1.1 1.02 1.02 0 0 1 1-1l.7-.1a.72 .72 0 0 0 .3-1.2l-.5-.2zM87.7 261.7h2.4l-1.7 3.6M140.6 262.2a1.05 1.05 0 0 0-1.5-.3 3.2 3.2 0 0 0-.3 2.9 1.1 1.1 0 0 0 1.7 .1 1.1 1.1 0 0 0-.4-1.8 1.1 1.1 0 0 0-1.5 1"/>
<path d="M191.3 261.7h-1.6l-.2 1.5a1.26 1.26 0 0 1 1.9 0 1.26 1.26 0 0 1-.3 1.9 1.26 1.26 0 0 1-1.8-.5M242.6 264.1h-2.6l1.7-2.4v3.6M291.3 261.7h1.8l-1 1.4a1.14 1.14 0 0 1 1.2 1.3 1.14 1.14 0 0 1-1.5 .9l-.5-.2-.4-.5M341.9 262.6a.88 .88 0 0 1 .7-.9h.6a.87 .87 0 0 1 .5 1.4l-2 2.2h2.4M393.3 262.4l.8-.7v3.6"/>
</g>
<g font-size="5.7">
<text x="341.1" y="251.3">B</text>
<text x="362.5" y="251.3">101-S001</text>
<text x="403.3" y="251.3">01</text>
</g>
<text font-size="4.2" x="353.9" y="240">TOASTY REFLOW CONTROLLER</text>
<g font-size="2.8">
<text x="337.6" y="237.6">TITLE</text>
<text x="337.6" y="245.2">SIZE</text>
<text x="350.3" y="245.2">DRAWING NO.</text>
<text x="401.1" y="245.2">REV</text>
<text x="340.8" y="255.3">DATE</text>
<text x="358.7" y="255.3">09/22/2014</text>
<text x="388.4" y="255.3">DRAWN</text>
<text x="403.5" y="255.3">TMT</text>
<text x="337.6" y="259.1">Toasty.dch</text>
<text x="383.3" y="259.1">Sheet 1</text>
</g>
<text font-size="2.5" fill="#000096" x="109.4" y="56">GND</text>
<g font-size="2.1" fill="#000096">
<text x="110.4" y="36.2">R2</text>
<text x="110.7" y="41.6">NI</text>
<text x="82.6" y="46.3">+12V</text>
<text x="110.4" y="46.6">U2</text>
<text x="134" y="43.8">+5V</text>
<text x="368.3" y="47.6">+12V</text>
<text x="105.5" y="48.9">R-78E5.0-0.5</text>
<text x="381.1" y="54.2">J2</text>
<text x="89.1" y="62.6">10u</text>
<text x="89.5" y="60">C6</text>
<text x="139.9" y="62.6">10u</text>
<text x="140.3" y="60">C7</text>
<text x="325" y="70.5">R1</text>
<text x="336" y="70.7">120</text>
<text x="325" y="75.5">R6</text>
<text x="336" y="75.8">120</text>
<text x="348.3" y="83.4">.1u</text>
<text x="348.5" y="80.8">C5</text>
<text x="358.5" y="83.4">.1u</text>
<text x="358.6" y="80.8">C8</text>
<text x="169" y="89.5">+3V3</text>
<text x="178.4" y="89.5">+5V</text>
<text x="200.6" y="93.5">U1</text>
<text x="51" y="96.1">J7</text>
<text x="196.9" y="141.6">SparkCore</text>
<text x="51" y="155.7">J6</text>
<text x="61.1" y="153">+3V3</text>
<text x="69.3" y="153">+5V</text>
<text x="351.1" y="163.1">+5V</text>
<text x="344.3" y="179.1" transform="rotate(-90 344.3 179.1)">D1</text>
<text x="362.5" y="177.3">LS1</text>
<text x="359.3" y="187.3">CCG-1206</text>
<text x="119.5" y="194.9">+3V3</text>
<text x="221" y="194.9">+3V3</text>
<text x="327.5" y="193.6">R7</text>
<text x="355.6" y="196.4">Q1</text>
<text x="139.4" y="198.9">IC1</text>
<text x="240.9" y="198.9">IC2</text>
<text x="327.1" y="199">120</text>
<text x="354.9" y="200.2">MMBT2222ALT1</text>
<text x="124.9" y="209">.1u</text>
<text x="125.1" y="206.5">C2</text>
<text x="226.5" y="209">.1u</text>
<text x="226.6" y="206.5">C4</text>
<text x="105.3" y="220.5">.01u</text>
<text x="107.3" y="217.9">C1</text>
<text x="206.8" y="220.5">.01u</text>
<text x="208.8" y="217.9">C3</text>
<text x="135.8" y="226.7">MAX31855</text>
<text x="237.3" y="226.7">MAX31855</text>
</g>
</svg>
